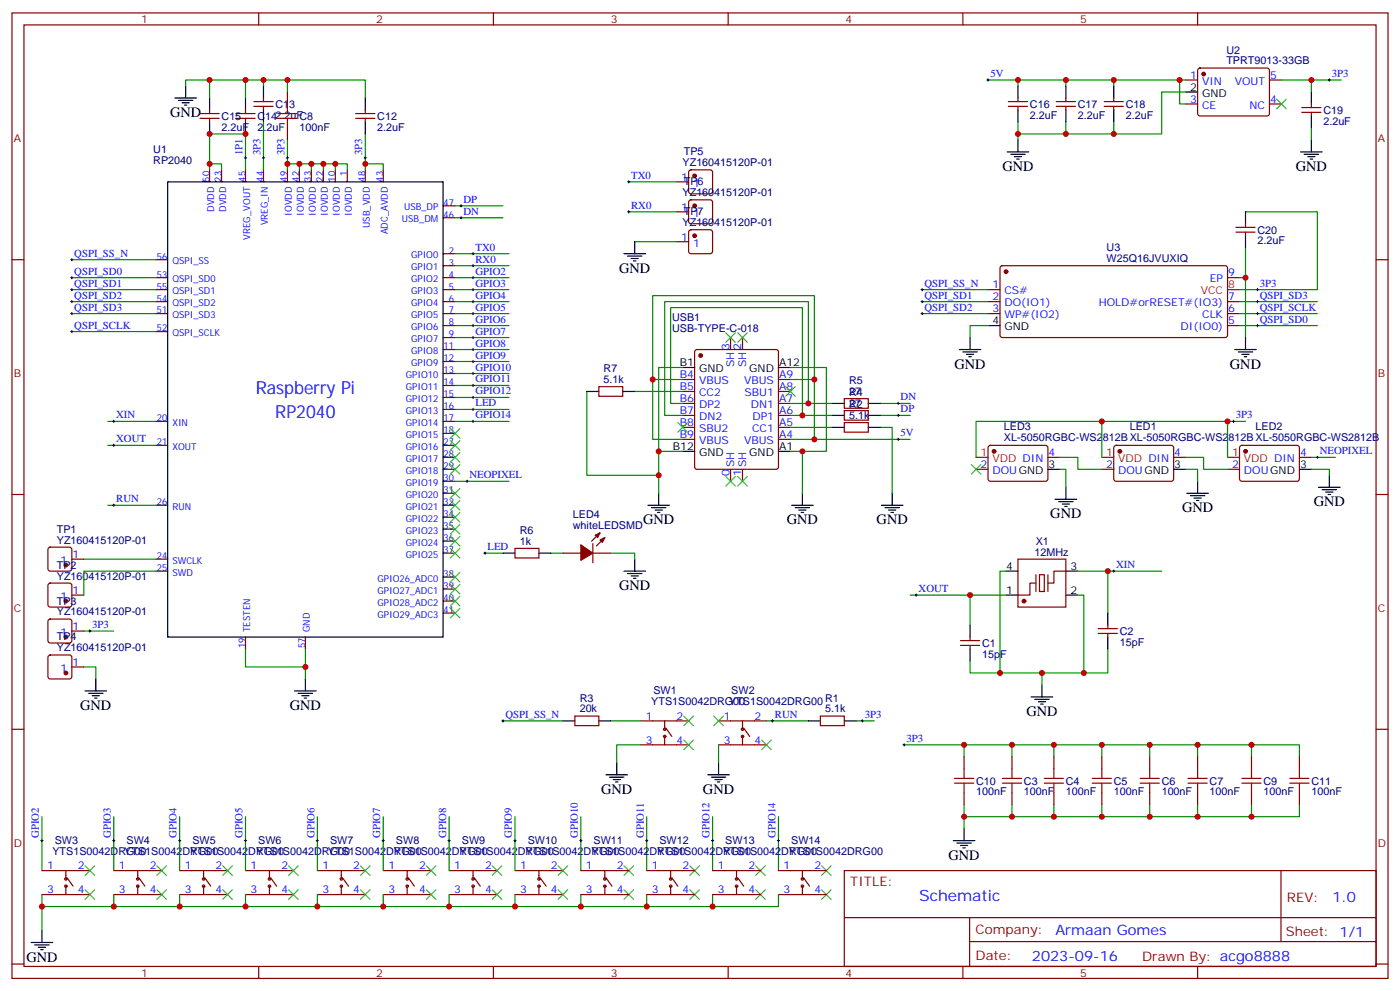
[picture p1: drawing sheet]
<svg xmlns="http://www.w3.org/2000/svg" width="412mm" height="292mm" viewBox="0 0 412 292" stroke-linecap="round" stroke-linejoin="round" font-family="sans-serif">
<g fill="none" stroke="#870000" stroke-width=".35">
<path d="M3.5 3.8h405.4v284.3h-405.4zM7.1 7.3h398.2v277.3h-398.2zM76.2 3.8v3.5M145.3 3.8v3.5M214.5 3.8v3.5M283.6 3.8v3.5M352.8 3.8v3.5M58.9 34.9h5.7M58.9 33.4h5.7M61.7 32.4v1M61.7 34.9v1M69.5 34.9h5.6"/>
<path d="M69.5 33.4h5.6M72.3 32.4v1M72.3 34.9v1M74.8 31.3h5.6M74.8 29.9h5.6M77.6 28.9v1M77.6 31.3v1.1M84.7 27.1v3.5M84.7 37.7v3.5M104.8 34.9h5.6M104.8 33.4h5.6M107.6 32.4v1"/>
<path d="M107.6 34.9v1M297 31.3h5.7M297 29.9h5.7M299.9 28.9v1M299.9 31.3v1.1M311.1 31.3h5.7M311.1 29.9h5.7M314 28.9v1M314 31.3v1.1M325.3 31.3h5.6M325.3 29.9h5.6M328.1 28.9v1"/>
<path d="M328.1 31.3v1.1M349.2 23.6h3.6M349.2 30.6h3.6M353 20.2l.5-.2 20 .1 .4 .6v13l-.7 .4h-20l-.4-.7v-12.7zM373.9 23.6h3.6M373.9 30.6h3.6M383.5 33.1h5.6M383.5 31.7h5.6M386.3 30.6v1.1M386.3 33.1v1M61.7 50v3.6M65.3 50v3.6"/>
<path d="M72.3 50v3.6M77.6 50v3.6M84.7 50v3.6M88.2 50v3.6M91.7 50v3.6M95.2 50v3.6M98.8 50v3.6M102.3 50v3.6M107.6 50v3.6M112.9 50v3.6M199.3 53.6h3.5M203.1 50.2l.5-.2h5.6l.5 .2 .2 .5v5.7l-.2 .5-.5 .2h-5.6l-.5-.3-.3-.4v-5.7z"/>
<path d="M203.1 59l.5-.2h5.6l.5 .2 .2 .5v5.7l-.2 .5-.5 .2h-5.6l-.5-.2-.3-.5v-5.7zM3.5 76.5h3.6M45.9 76.5h3.5M130.5 60.6h3.6M130.5 64.1h3.6M130.5 78.2h3.6M130.5 74.7h3.6M199.3 62.4h3.5M199.3 71.2h3.5M203.1 67.9l.5-.2h5.6l.5 .2 .2 .5v5.6l-.2 .5-.5 .2h-5.6l-.5-.2-.3-.5v-5.6zM294.8 78.5l.5-.3 65.9 .1 .4 .7-.1 20-.6 .4-65.9-.1-.4-.6v-19.7zM364.1 68.4h5.6"/>
<path d="M364.1 67h5.6M366.9 65.9v1.1M366.9 68.4v1M405.3 76.5h3.6M45.9 92.4h3.5M45.9 88.8h3.5M45.9 85.3h3.5M45.9 81.8h3.5M45.9 97.6h3.5M130.5 99.4h3.6M130.5 95.9h3.6M130.5 92.4h3.6"/>
<path d="M130.5 88.8h3.6M130.5 85.3h3.6M130.5 81.8h3.6M215.2 99.4v3.5M218.7 99.4v3.5M291 92.4h3.6M291 88.8h3.6M291 85.3h3.6M361.6 95.9h3.5M361.6 92.4h3.5M361.6 88.8h3.5M361.6 81.8h3.5"/>
<path d="M130.5 117.1h3.6M130.5 113.5h3.6M130.5 110h3.6M130.5 106.5h3.6M130.5 102.9h3.6M176.4 113.9h7v2.8h-7zM201.1 111.8h3.5M201.1 115.3h3.5M201.1 118.8h3.5M204.8 103.1l.5-.2h23.3l.5 .2 .2 .5v33.9l-.2 .5-.5 .2h-23.3l-.5-.2-.2-.5v-33.9zM229.3 111.8h3.5M229.3 115.3h3.5"/>
<path d="M229.3 118.8h3.5M248.7 117.4h7.1v2.8h-7.1zM45.9 131.2h3.5M45.9 124.1h3.5M130.5 138.2h3.6M130.5 134.7h3.6M130.5 131.2h3.6M130.5 124.1h3.6M130.5 127.6h3.6M130.5 120.6h3.6M201.1 122.3h3.5M201.1 125.9h3.5"/>
<path d="M201.1 129.4h3.5M215.2 138.2v3.5M218.7 138.2v3.5M229.3 122.3h3.5M229.3 125.9h3.5M229.3 129.4h3.5M248.7 124.5h7.1v2.8h-7.1zM248.7 120.9h7.1v2.9h-7.1zM287.5 138.2h3.5M291.3 131.4l.4-.2h16.5l.5 .7-.1 9.4-.6 .4h-16.5l-.5-.7v-9.1zM308.7 134.7h3.5M324.6 138.2h3.5"/>
<path d="M328.3 131.4l.5-.2h16.5l.4 .7v9.4l-.7 .4h-16.5l-.4-.7v-9.1zM345.7 134.7h3.5M361.6 138.2h3.5M365.4 131.4l.4-.2h16.5l.5 .7-.1 9.4-.6 .4h-16.5l-.5-.7v-9.1zM382.8 134.7h3.5M3.5 145.6h3.6M45.9 148.8h3.5M130.5 159.4h3.6M130.5 155.9h3.6M130.5 152.3h3.6M130.5 148.8h3.6M130.5 145.3h3.6"/>
<path d="M130.5 141.7h3.6M176.7 156.9l-2.4 2.5M178.2 158.3l-2.5 2.5M405.3 145.6h3.6M14.3 161.4l.5-.3h5.7l.5 .3 .2 .5v5.6l-.3 .5-.4 .2h-5.7l-.5-.2-.2-.5v-5.6zM14.3 171.9l.5-.2h5.7l.5 .2 .2 .5v5.7l-.3 .5-.4 .2h-5.7l-.5-.2-.2-.5v-5.7zM21.2 164.7h3.5M21.2 175.3h3.5M45.9 168.2h3.5M45.9 164.7h3.5M130.5 177h3.6M130.5 173.5h3.6"/>
<path d="M130.5 170h3.6M130.5 162.9h3.6M151.7 161.5h7v2.8h-7zM165.8 162.9h5.3M174.6 162.9h5.3M174.6 160.1v5.6M299.9 164.7h14.1v14.1h-14.1zM305.2 171.7h-1.8v3.6h-3.5M306.2 169.3h1.4v4.9h-1.4zM314 168.2h-3.6v3.5h-1.7M14.3 182.5l.5-.2h5.7l.5 .2 .2 .5v5.7l-.3 .5-.4 .2h-5.7l-.5-.3-.2-.4v-5.7zM14.3 193.1l.5-.2h5.7l.5 .2 .2 .5v5.6l-.3 .5-.4 .3h-5.7l-.5-.3-.2-.5v-5.6z"/>
<path d="M21.2 185.8h3.5M21.2 196.4h3.5M72.3 187.6v3.5M90 187.6v3.5M130.5 180.6h3.6M282.9 190.1h5.7M282.9 188.7h5.7M285.8 187.6v1.1M285.8 190.1v1M323.5 186.5h5.6M323.5 185.1h5.6M326.3 184.1v1"/>
<path d="M326.3 186.5v1.1M3.5 214.8h3.6M169.3 210.9h7.1v2.8h-7.1zM188.7 219.4h14.1M188.7 212.3h14.1M195.8 212.3v2.5M195.8 216.9v2.5M196.1 214.4l1.8 2.5M211.7 219.4h14.1M211.7 212.3h14.1M218.7 212.3v2.5M218.7 216.9v2.5"/>
<path d="M219.1 214.4l1.7 2.5M241.7 210.9h7v2.8h-7zM405.3 214.8h3.6M284 222.9v3.5M284 233.5v3.5M298.1 222.9v3.5M298.1 233.5v3.5M310.4 222.9v3.5M310.4 233.5v3.5M324.6 222.9v3.5M324.6 233.5v3.5M338.7 222.9v3.5"/>
<path d="M338.7 233.5v3.5M352.8 222.9v3.5M352.8 233.5v3.5M368.7 222.9v3.5M368.7 233.5v3.5M382.8 222.9v3.5M382.8 233.5v3.5M12.3 256.4h14.2M19.4 256.4v2.5M19.8 258.5l1.7 2.5M33.5 256.4h14.1M40.6 256.4v2.5"/>
<path d="M40.9 258.5l1.8 2.5M52.9 256.4h14.1M60 256.4v2.5M60.3 258.5l1.8 2.5M72.3 256.4h14.1M79.4 256.4v2.5M79.7 258.5l1.8 2.5M93.5 256.4h14.1M100.5 256.4v2.5M100.9 258.5l1.8 2.5M112.9 256.4h14.1M119.9 256.4v2.5"/>
<path d="M120.3 258.5l1.8 2.5M132.3 256.4h14.1M139.3 256.4v2.5M139.7 258.5l1.8 2.5M151.7 256.4h14.1M158.7 256.4v2.5M159.1 258.5l1.8 2.5M171.1 256.4h14.1M178.2 256.4v2.5M178.5 258.5l1.8 2.5M190.5 256.4h14.1M197.6 256.4v2.5"/>
<path d="M197.9 258.5l1.8 2.5M209.9 256.4h14.1M217 256.4v2.5M217.3 258.5l1.8 2.5M229.3 256.4h14.1M236.4 256.4v2.5M236.7 258.5l1.8 2.5M248.7 256.4h156.6v28.2h-156.6zM377.3 256.4v20.9M12.3 263.5h14.2M19.4 261v2.5M33.5 263.5h14.1"/>
<path d="M40.6 261v2.5M52.9 263.5h14.1M60 261v2.5M72.3 263.5h14.1M79.4 261v2.5M93.5 263.5h14.1M100.5 261v2.5M112.9 263.5h14.1M119.9 261v2.5M132.3 263.5h14.1M139.3 261v2.5M151.7 263.5h14.1"/>
<path d="M158.7 261v2.5M171.1 263.5h14.1M178.2 261v2.5M190.5 263.5h14.1M197.6 261v2.5M209.9 263.5h14.1M217 261v2.5M229.3 263.5h14.1M236.4 261v2.5M248.7 270.2h156.5M285.6 277.3h119.6M285.6 270.2v14.2"/>
<path d="M3.5 283.9h3.6M76.2 284.6v3.5M145.3 284.6v3.5M214.5 284.6v3.5M283.6 284.6v3.5M352.8 284.6v3.5M405.3 283.9h3.6"/>
<circle cx="195.8" cy="214.8" r=".35"/>
<circle cx="195.8" cy="216.9" r=".35"/>
<circle cx="218.7" cy="214.8" r=".35"/>
<circle cx="218.7" cy="216.9" r=".35"/>
<circle cx="19.4" cy="258.9" r=".35"/>
<circle cx="40.6" cy="258.9" r=".35"/>
<circle cx="60" cy="258.9" r=".35"/>
<circle cx="79.4" cy="258.9" r=".35"/>
<circle cx="100.5" cy="258.9" r=".35"/>
<circle cx="119.9" cy="258.9" r=".35"/>
<circle cx="139.3" cy="258.9" r=".35"/>
<circle cx="158.8" cy="258.9" r=".35"/>
<circle cx="178.2" cy="258.9" r=".35"/>
<circle cx="197.6" cy="258.9" r=".35"/>
<circle cx="217" cy="258.9" r=".35"/>
<circle cx="236.4" cy="258.9" r=".35"/>
<circle cx="19.4" cy="261" r=".35"/>
<circle cx="40.6" cy="261" r=".35"/>
<circle cx="60" cy="261" r=".35"/>
<circle cx="79.4" cy="261" r=".35"/>
<circle cx="100.5" cy="261" r=".35"/>
<circle cx="119.9" cy="261" r=".35"/>
<circle cx="139.3" cy="261" r=".35"/>
<circle cx="158.8" cy="261" r=".35"/>
<circle cx="178.2" cy="261" r=".35"/>
<circle cx="197.6" cy="261" r=".35"/>
<circle cx="217" cy="261" r=".35"/>
<circle cx="236.4" cy="261" r=".35"/>
</g>
<g fill="none" stroke="#000" stroke-width=".35">
<path d="M51.5 28.9h6.4M52.6 29.6h4.2M53.6 30.3h2.1M54.3 31h.7M54.7 25.3v3.6M61.7 28.9v3.5M61.7 35.9v3.5M72.3 28.9v3.5M72.3 35.9v3.5M77.6 25.3v3.6M77.6 32.4v3.5M107.6 28.9v3.5"/>
<path d="M107.6 35.9v3.5M299.9 25.3v3.6M299.9 32.4v3.5M314 25.3v3.6M314 32.4v3.5M328.1 25.3v3.6M328.1 32.4v3.5M349.2 27.1h3.6M386.3 27.1v3.5M386.3 34.1v3.6M49.4 53.6h81.1v134h-81.1zM296.7 44.7h6.3"/>
<path d="M297.7 45.4h4.3M298.8 46.1h2.1M299.5 46.8h.7M299.9 41.2v3.5M383.1 44.7h6.4M384.2 45.4h4.2M385.2 46.1h2.1M385.9 46.8h.7M386.3 41.2v3.5M183.8 74.7h6.3M184.9 75.4h4.2M185.9 76.1h2.1"/>
<path d="M186.6 76.8h.7M187 71.2v3.5M366.9 62.4v3.5M366.9 69.4v3.6M285.8 99.4v3.5M291 95.9h3.6M366.9 99.4v3.5M172.9 115.3h3.5M183.4 115.3h3.6M201.1 108.2h3.5M229.3 108.2h3.5M245.2 118.8h3.5"/>
<path d="M255.8 118.8h3.5M282.6 102.9h6.3M283.6 103.6h4.3M284.7 104.4h2.1M285.4 105.1h.7M363.7 102.9h6.4M364.8 103.6h4.2M365.8 104.4h2.1M366.5 105.1h.7M201.1 132.9h3.5M229.3 132.9h3.5M245.2 125.9h3.5"/>
<path d="M245.2 122.3h3.5M255.8 125.9h3.5M255.8 122.3h3.5M308.7 138.2h3.5M345.7 138.2h3.5M382.8 138.2h3.5M391.6 140v3.5M190.9 148.8h6.3M191.9 149.5h4.2M193 150.2h2.1M193.7 150.9h.7M194 145.3v3.5"/>
<path d="M233.2 148.8h6.3M234.2 149.5h4.3M235.3 150.2h2.1M236 150.9h.7M236.4 145.3v3.5M259.6 148.8h6.4M260.7 149.5h4.2M261.8 150.2h2.1M262.5 150.9h.7M262.8 145.3v3.5M310.8 147h6.3M311.9 147.7h4.2"/>
<path d="M312.9 148.4h2.1M313.6 149.2h.7M314 143.5v3.5M349.6 145.3h6.4M350.7 146h4.2M351.7 146.7h2.1M352.4 147.4h.7M352.8 141.7v3.6M388.4 143.5h6.4M389.5 144.2h4.2M390.5 144.9h2.1M391.2 145.6h.7"/>
<path d="M148.2 162.9h3.5M158.7 162.9h3.6M183.8 168.2h6.3M184.9 168.9h4.2M185.9 169.6h2.1M186.6 170.3h.7M187 164.7v3.5M296.3 175.3h3.6M296.3 168.2h3.6M314 175.3h3.5M314 168.2h3.5M28.2 200v3.5"/>
<path d="M90 200v3.5M285.8 184.1v3.5M285.8 191.1v3.6M326.3 180.6v3.5M326.3 187.6v3.5M25 203.5h6.4M26.1 204.2h4.2M27.2 204.9h2.1M27.9 205.6h.7M86.8 203.5h6.3M87.8 204.2h4.3M88.9 204.9h2.1"/>
<path d="M89.6 205.6h.7M165.8 212.3h3.5M176.4 212.3h3.5M238.1 212.3h3.6M248.7 212.3h3.5M303.7 205.2h6.4M304.8 206h4.2M305.9 206.7h2.1M306.6 207.4h.7M306.9 201.7v3.5M178.5 228.2h6.4M179.6 228.9h4.2"/>
<path d="M180.6 229.6h2.1M181.3 230.3h.7M181.7 224.6v3.6M208.5 228.2h6.3M209.5 228.9h4.3M210.6 229.6h2.1M211.3 230.3h.7M211.7 224.6v3.6M280.8 247.6h6.4M281.9 248.3h4.2M282.9 249h2.1M283.6 249.7h.7"/>
<path d="M284 244.1v3.5M9.2 277.6h6.3M10.2 278.3h4.3M11.3 279h2.1M12 279.7h.7M12.3 274v3.6"/>
</g>
<g fill="#870000" stroke="#870000" stroke-width=".35">
<path d="M176.7 159l1.5-.7-.8 1.4z"/>
<path d="M175.3 157.6l1.4-.7-.7 1.4z"/>
<path d="M171.1 160.4l3.5 2.5-3.5 2.1z"/>
<circle cx="354.5" cy="21.8" r=".53"/>
<circle cx="296.3" cy="80" r=".53"/>
<circle cx="301.6" cy="177" r=".53"/>
<circle cx="206.4" cy="104.7" r=".53"/>
<circle cx="329.8" cy="132.9" r=".53"/>
<circle cx="366.9" cy="132.9" r=".53"/>
<circle cx="292.8" cy="132.9" r=".53"/>
<circle cx="19.4" cy="166.4" r=".53"/>
<circle cx="19.4" cy="177" r=".53"/>
<circle cx="19.4" cy="187.6" r=".53"/>
<circle cx="19.4" cy="198.2" r=".53"/>
<circle cx="204.6" cy="51.8" r=".53"/>
<circle cx="204.6" cy="60.6" r=".53"/>
<circle cx="204.6" cy="69.4" r=".53"/>
</g>
<path d="M361.6 85.3h3.5M287.5 134.7h3.5M324.6 134.7h3.5M361.6 134.7h3.5" fill="none" stroke="#f00" stroke-width=".35"/>
<path d="M305.2 169.3v4.9M308.7 169.3v4.9" fill="none" stroke="#871200" stroke-width=".35"/>
<g fill="none" stroke="#008700" stroke-width=".35">
<path d="M61.7 28.9v-5.3h45.9v5.3M61.7 23.6h-7v1.7M72.3 23.6v5.3M77.6 35.9v14.1M77.6 23.6v1.7M84.7 23.6v3.5M107.6 39.4v10.6M291 23.6h8.9M299.9 35.9v5.3M314 35.9v3.5h-14.1M314 23.6v1.7M328.1 35.9v3.5h-14.1"/>
<path d="M328.1 23.6v1.7M347.5 23.6v7h1.7M349.2 23.6h-49.3v1.7M349.2 27.1h-7v12.3h-14.1M377.5 23.6h8.8v3.5M386.3 37.7v3.5M386.3 23.6h8.8M61.7 50v-10.6h10.6v10.6M61.7 48.3h3.6v1.7M84.7 48.3h17.6v1.7M84.7 41.2v8.8M88.2 48.3v1.7"/>
<path d="M91.7 48.3v1.7M95.2 48.3v1.7M98.8 48.3v1.7M107.6 48.3h5.3v1.7M185.2 53.6h14.1M21.2 76.5h24.7M134.1 60.6h14.1M134.1 64.1h14.1M134.1 74.7h15.8M134.1 78.2h15.8M185.2 62.4h14.1M187 71.2h12.3"/>
<path d="M366.9 62.4h21.2v22.9h-23M366.9 73v8.8M21.2 81.8h24.7M21.2 85.3h24.7M21.2 88.8h24.7M21.2 92.4h24.7M21.2 97.6h24.7M134.1 81.8h15.8M134.1 85.3h15.8M134.1 92.4h15.8M134.1 88.8h15.8M134.1 95.9h15.8"/>
<path d="M134.1 99.4h15.8M271.6 88.8h19.4M271.6 85.3h19.4M271.6 92.4h19.4M291 95.9h-5.2v3.5M365.1 81.8h1.8v17.6M365.1 92.4h23M365.1 88.8h23M365.1 95.9h23M134.1 110h15.8M134.1 102.9h15.8M134.1 106.5h15.8"/>
<path d="M134.1 113.5h15.8M134.1 117.1h15.8M172.9 115.3v24.7h21.1M187 115.3h14.1M192.3 111.8h8.8M201.1 118.8h-3.5v-28.2h38.8v31.7M201.1 108.2h-7.1v24.7M232.8 108.2h10.6v24.7h-7M232.8 111.8h7.1v17.6h-7.1M232.8 118.8h12.4M238.1 118.8v-30h-42.3v33.5h5.3M239.9 111.8v-24.7h-47.6v42.3h8.8"/>
<path d="M259.3 118.8h8.8M31.7 131.2h14.2M31.7 124.1h14.2M134.1 124.1h15.8M134.1 120.6h15.8M201.1 132.9h-7.1v12.4M232.8 132.9h3.6v12.4M232.8 122.3h12.4M232.8 125.9h12.4M239.9 129.4h28.2M259.3 125.9h3.5v19.4M259.3 122.3h8.8"/>
<path d="M312.2 134.7h5.3v3.5h7.1M312.2 138.2h1.8v5.3M324.6 134.7v-10.6h37v10.6M324.6 124.1h-37.1v10.6M349.2 134.7h5.3v3.5h7.1M349.2 138.2h3.6v3.5M361.6 124.1h5.3M386.3 138.2h5.3v1.8M386.3 134.7h7M31.7 148.8h14.2M134.1 141.7h15.8M24.7 164.7h21.2"/>
<path d="M45.9 168.2h-21.2v7.1M142.9 162.9h5.3M162.3 162.9h3.5M179.9 162.9h7.1v1.8M268.1 175.3h17.7M296.3 175.3h-10.5v8.8M296.3 168.2h-1.7v30h24.7v-22.9h-1.8M317.5 168.2h8.8v12.4M326.3 168.2h15.9M24.7 196.4h3.5v3.6M24.7 185.8h8.8M72.3 191.1v5.3h17.7"/>
<path d="M90 191.1v8.9M285.8 194.7v3.5h8.8M306.9 198.2v3.5M326.3 191.1v7.1h-7M148.2 212.3h17.6M179.9 212.3h8.8M188.7 219.4h-7v5.2M211.7 219.4v5.2M225.8 212.3h12.3M252.2 212.3h5.3M266.3 219.4h116.5v3.5M284 219.4v3.5"/>
<path d="M298.1 219.4v3.5M310.4 219.4v3.5M324.6 219.4v3.5M338.7 219.4v3.5M352.8 219.4v3.5M368.7 219.4v3.5M284 237v7.1M298.1 237v3.5M310.4 237v3.5M324.6 237v3.5M338.7 237v3.5M352.8 237v3.5"/>
<path d="M368.7 237v3.5M382.8 237v3.5h-98.8M12.3 240.5v15.9M33.5 240.5v15.9M52.9 240.5v15.9M72.3 240.5v15.9M93.5 240.5v15.9M112.9 240.5v15.9M132.3 240.5v15.9M151.7 240.5v15.9M171.1 240.5v15.9M190.5 240.5v15.9"/>
<path d="M209.9 240.5v15.9M229.3 240.5v15.9M12.3 263.5v10.5M33.5 263.5v3.5h-21.2M52.9 263.5v3.5M72.3 263.5v3.5M93.5 263.5v3.5M112.9 263.5v3.5M132.3 263.5v3.5M151.7 263.5v3.5h-118.2M171.1 263.5v3.5M190.5 263.5v3.5"/>
<path d="M209.9 263.5v3.5M229.3 263.5v3.5h-77.6"/>
</g>
<g fill="none" stroke="#000" stroke-width=".29">
<path d="M290.7 23.6h.7M291 23.2v.7M391.2 23.6h.7M391.6 23.2v.7M72 46.5h.7M72.3 46.1v.7M77.3 46.5h.7M77.6 46.1v.7M84.3 46.5h.7M84.7 46.1v.7M107.2 46.5h.7M107.6 46.1v.7"/>
<path d="M184.9 53.6h.7M185.2 53.2v.7M20.8 76.5h.7M21.2 76.1v.7M135.5 60.6h.7M135.5 64.1h.7M135.8 60.3v.7M135.8 63.8v.7M139 78.2h.7M139 74.7h.7M139.3 74.4v.7M139.3 77.9v.7"/>
<path d="M184.9 62.4h.7M185.2 62v.7M20.8 85.3h.7M20.8 88.8h.7M20.8 92.4h.7M20.8 81.8h.7M20.8 97.6h.7M21.2 81.4v.7M21.2 84.9v.8M21.2 88.5v.7M21.2 92v.7M21.2 97.3v.7"/>
<path d="M139 85.3h.7M139 88.8h.7M139 92.4h.7M139 95.9h.7M139 81.8h.7M139 99.4h.7M139.3 81.4v.7M139.3 84.9v.8M139.3 88.5v.7M139.3 92v.7M139.3 95.5v.7M139.3 99.1v.7"/>
<path d="M271.3 85.3h.7M271.3 88.8h.7M271.3 92.4h.7M271.6 84.9v.8M271.6 88.5v.7M271.6 92v.7M370.1 85.3h.7M370.1 88.8h.7M370.1 92.4h.7M370.1 95.9h.7M370.4 84.9v.8M370.4 88.5v.7"/>
<path d="M370.4 92v.7M370.4 95.5v.7M139 102.9h.7M139 106.5h.7M139 110h.7M139 113.5h.7M139 117.1h.7M139.3 102.6v.7M139.3 106.1v.7M139.3 109.6v.7M139.3 113.2v.7M139.3 116.7v.7"/>
<path d="M264.2 118.8h.7M264.6 118.5v.7M33.2 124.1h.7M33.2 131.2h.7M33.5 123.8v.7M33.5 130.8v.7M139 124.1h.7M139 120.6h.7M139.3 120.2v.7M139.3 123.8v.7M264.2 129.4h.7M264.2 122.3h.7"/>
<path d="M264.6 122v.7M264.6 129v.8M363 124.1h.7M363.4 123.8v.7M387.7 134.7h.7M388.1 134.3v.7M33.2 148.8h.7M33.5 148.4v.8M137.2 141.7h.7M137.6 141.4v.7M142.5 162.9h.7M142.9 162.6v.7"/>
<path d="M269.5 175.3h.7M269.9 174.9v.7M327.7 168.2h.7M328.1 167.9v.7M26.1 185.8h.7M26.5 185.5v.7M147.8 212.3h.7M148.2 211.9v.8M227.2 212.3h.7M227.5 211.9v.8M253.6 212.3h.8M254 211.9v.8"/>
<path d="M266 219.4h.7M266.3 219v.7M12 247.6h.7M12.3 247.2v.7M33.2 247.6h.7M33.5 247.2v.7M52.6 247.6h.7M52.9 247.2v.7M72 247.6h.7M72.3 247.2v.7M93.1 247.6h.7M93.5 247.2v.7"/>
<path d="M112.5 247.6h.7M112.9 247.2v.7M131.9 247.6h.7M132.3 247.2v.7M151.3 247.6h.7M151.7 247.2v.7M170.7 247.6h.7M171.1 247.2v.7M190.1 247.6h.8M190.5 247.2v.7M209.5 247.6h.8M209.9 247.2v.7"/>
<path d="M229 247.6h.7M229.3 247.2v.7"/>
</g>
<g fill="none" stroke="#3c3" stroke-width=".35">
<path d="M376.1 29.2l2.8 2.8M378.9 29.2l-2.8 2.8M213.8 98l2.8 2.8M216.6 98l-2.8 2.8M217.3 98l2.8 2.8M220.1 98l-2.8 2.8M231.4 113.9l2.8 2.8M234.2 113.9l-2.8 2.8M132.6 133.3l2.9 2.8M132.6 136.8l2.9 2.8M132.6 129.8l2.9 2.8M132.6 126.2l2.9 2.8"/>
<path d="M135.5 133.3l-2.9 2.8M135.5 136.8l-2.9 2.8M135.5 129.8l-2.9 2.8M135.5 126.2l-2.9 2.8M199.7 124.5l2.8 2.8M202.5 124.5l-2.8 2.8M286.1 136.8l2.8 2.8M288.9 136.8l-2.8 2.8M132.6 143.9l2.9 2.8M132.6 147.4l2.9 2.8M132.6 150.9l2.9 2.8M132.6 154.4l2.9 2.9"/>
<path d="M132.6 158l2.9 2.8M135.5 147.4l-2.9 2.8M135.5 143.9l-2.9 2.8M135.5 150.9l-2.9 2.8M135.5 154.4l-2.9 2.9M135.5 158l-2.9 2.8M213.8 140.3l2.8 2.9M216.6 140.3l-2.8 2.9M217.3 140.3l2.8 2.9M220.1 140.3l-2.8 2.9M132.6 168.6l2.9 2.8M132.6 172.1l2.9 2.8"/>
<path d="M132.6 175.6l2.9 2.8M132.6 179.1l2.9 2.9M132.6 161.5l2.9 2.8M135.5 168.6l-2.9 2.8M135.5 175.6l-2.9 2.8M135.5 172.1l-2.9 2.8M135.5 179.1l-2.9 2.9M135.5 161.5l-2.9 2.8M201.4 210.9l2.9 2.8M201.4 217.9l2.9 2.9M204.3 217.9l-2.9 2.9M204.3 210.9l-2.9 2.8"/>
<path d="M210.3 210.9l2.8 2.8M213.1 210.9l-2.8 2.8M224.4 217.9l2.8 2.9M227.2 217.9l-2.8 2.9M25 255l2.9 2.8M27.9 255l-2.9 2.8M46.2 255l2.8 2.8M49 255l-2.8 2.8M65.6 255l2.8 2.8M68.4 255l-2.8 2.8M85 255l2.8 2.8M87.8 255l-2.8 2.8"/>
<path d="M106.2 255l2.8 2.8M109 255l-2.8 2.8M125.6 255l2.8 2.8M128.4 255l-2.8 2.8M145 255l2.8 2.8M147.8 255l-2.8 2.8M164.4 255l2.8 2.8M167.2 255l-2.8 2.8M183.8 255l2.8 2.8M186.6 255l-2.8 2.8M203.2 255l2.8 2.8M206 255l-2.8 2.8"/>
<path d="M222.6 255l2.8 2.8M225.4 255l-2.8 2.8M242 255l2.8 2.8M244.8 255l-2.8 2.8M25 262l2.9 2.9M27.9 262l-2.9 2.9M46.2 262l2.8 2.9M49 262l-2.8 2.9M65.6 262l2.8 2.9M68.4 262l-2.8 2.9M85 262l2.8 2.9M87.8 262l-2.8 2.9"/>
<path d="M106.2 262l2.8 2.9M109 262l-2.8 2.9M125.6 262l2.8 2.9M128.4 262l-2.8 2.9M145 262l2.8 2.9M147.8 262l-2.8 2.9M164.4 262l2.8 2.9M167.2 262l-2.8 2.9M183.8 262l2.8 2.9M186.6 262l-2.8 2.9M203.2 262l2.8 2.9M206 262l-2.8 2.9"/>
<path d="M222.6 262l2.8 2.9M225.4 262l-2.8 2.9M242 262l2.8 2.9M244.8 262l-2.8 2.9"/>
</g>
<g fill="none" stroke="#a10000" stroke-width=".35">
<path d="M81.8 34.9h5.7M81.8 33.4h5.7M84.7 30.6v2.8M84.7 34.9v2.8M281.2 230.6h5.6M281.2 229.2h5.6M284 226.4v2.8M284 230.6v2.9M295.3 230.6h5.6M295.3 229.2h5.6M298.1 226.4v2.8M298.1 230.6v2.9"/>
<path d="M307.6 230.6h5.7M307.6 229.2h5.7M310.4 226.4v2.8M310.4 230.6v2.9M321.7 230.6h5.7M321.7 229.2h5.7M324.6 226.4v2.8M324.6 230.6v2.9M335.8 230.6h5.7M335.8 229.2h5.7M338.7 226.4v2.8M338.7 230.6v2.9"/>
<path d="M350 230.6h5.6M350 229.2h5.6M352.8 226.4v2.8M352.8 230.6v2.9M365.8 230.6h5.7M365.8 229.2h5.7M368.7 226.4v2.8M368.7 230.6v2.9M379.9 230.6h5.7M379.9 229.2h5.7M382.8 226.4v2.8M382.8 230.6v2.9"/>
</g>
<g fill="#c00">
<circle cx="236.4" cy="122.3" r=".88"/>
<circle cx="238.1" cy="118.8" r=".88"/>
<circle cx="236.4" cy="132.9" r=".88"/>
<circle cx="194" cy="132.9" r=".88"/>
<circle cx="239.9" cy="111.8" r=".88"/>
<circle cx="192.3" cy="111.8" r=".88"/>
<circle cx="239.9" cy="129.4" r=".88"/>
<circle cx="194" cy="140" r=".88"/>
<circle cx="314" cy="23.6" r=".88"/>
<circle cx="328.1" cy="23.6" r=".88"/>
<circle cx="299.9" cy="39.4" r=".88"/>
<circle cx="314" cy="39.4" r=".88"/>
<circle cx="328.1" cy="39.4" r=".88"/>
<circle cx="347.5" cy="23.6" r=".88"/>
<circle cx="386.3" cy="23.6" r=".88"/>
<circle cx="299.9" cy="23.6" r=".88"/>
<circle cx="324.6" cy="124.1" r=".88"/>
<circle cx="361.6" cy="124.1" r=".88"/>
<circle cx="366.9" cy="81.8" r=".88"/>
<circle cx="306.9" cy="198.2" r=".88"/>
<circle cx="319.3" cy="198.2" r=".88"/>
<circle cx="294.6" cy="198.2" r=".88"/>
<circle cx="326.3" cy="168.2" r=".88"/>
<circle cx="285.8" cy="175.3" r=".88"/>
<circle cx="90" cy="196.4" r=".88"/>
<circle cx="12.3" cy="267" r=".88"/>
<circle cx="33.5" cy="267" r=".88"/>
<circle cx="132.3" cy="267" r=".88"/>
<circle cx="112.9" cy="267" r=".88"/>
<circle cx="93.5" cy="267" r=".88"/>
<circle cx="72.3" cy="267" r=".88"/>
<circle cx="52.9" cy="267" r=".88"/>
<circle cx="84.7" cy="48.3" r=".88"/>
<circle cx="98.8" cy="48.3" r=".88"/>
<circle cx="95.3" cy="48.3" r=".88"/>
<circle cx="91.7" cy="48.3" r=".88"/>
<circle cx="88.2" cy="48.3" r=".88"/>
<circle cx="107.6" cy="48.3" r=".88"/>
<circle cx="61.7" cy="23.6" r=".88"/>
<circle cx="72.3" cy="23.6" r=".88"/>
<circle cx="77.6" cy="23.6" r=".88"/>
<circle cx="84.7" cy="23.6" r=".88"/>
<circle cx="284" cy="240.5" r=".88"/>
<circle cx="298.1" cy="240.5" r=".88"/>
<circle cx="310.4" cy="240.5" r=".88"/>
<circle cx="324.6" cy="240.5" r=".88"/>
<circle cx="338.7" cy="240.5" r=".88"/>
<circle cx="352.8" cy="240.5" r=".88"/>
<circle cx="368.7" cy="240.5" r=".88"/>
<circle cx="284" cy="219.4" r=".88"/>
<circle cx="298.1" cy="219.4" r=".88"/>
<circle cx="310.4" cy="219.4" r=".88"/>
<circle cx="324.6" cy="219.4" r=".88"/>
<circle cx="338.7" cy="219.4" r=".88"/>
<circle cx="352.8" cy="219.4" r=".88"/>
<circle cx="368.7" cy="219.4" r=".88"/>
<circle cx="61.7" cy="48.3" r=".88"/>
<circle cx="151.7" cy="267" r=".88"/>
<circle cx="209.9" cy="267" r=".88"/>
<circle cx="190.5" cy="267" r=".88"/>
<circle cx="171.1" cy="267" r=".88"/>
<circle cx="61.7" cy="39.4" r=".88"/>
<circle cx="72.3" cy="39.4" r=".88"/>
</g>
<g font-size="5.3" fill="#00f">
<text x="75.3" y="116.2">Raspberry Pi</text>
<text x="81.1" y="123.2">RP2040</text>
</g>
<text font-size="4.6" fill="#00f" x="270.8" y="265.4">Schematic</text>
<g font-size="4.2">
<text x="50.1" y="34.5">GND</text>
<text x="295.3" y="50.4">GND</text>
<text x="381.7" y="50.4">GND</text>
<text x="182.4" y="80.4">GND</text>
<text x="281.2" y="108.6">GND</text>
<text x="362.3" y="108.6">GND</text>
<text x="387" y="149.2">GND</text>
<text x="189.4" y="154.4">GND</text>
<text x="231.8" y="154.4">GND</text>
<text x="258.2" y="154.4">GND</text>
<text x="309.4" y="152.7">GND</text>
<text x="348.2" y="150.9">GND</text>
<text x="182.4" y="173.8">GND</text>
<text x="23.6" y="209.1">GND</text>
<text x="85.4" y="209.1">GND</text>
<text x="302.3" y="210.9">GND</text>
<text x="177.1" y="233.8">GND</text>
<text x="207.1" y="233.8">GND</text>
<text x="279.4" y="253.2">GND</text>
<text x="7.8" y="283.2">GND</text>
</g>
<g font-size="4.2" fill="#00f">
<text x="392.5" y="265.7">1.0</text>
<text x="310.9" y="275.2">Armaan Gomes</text>
<text x="304" y="283">2023-09-16</text>
</g>
<g font-size="3.9" fill="#800">
<text x="250.5" y="261">TITLE:</text>
<text x="379.1" y="265.7">REV:</text>
<text x="287.4" y="275.2">Company:</text>
<text x="378.7" y="275.8">Sheet: 1/1</text>
<text x="287.4" y="282.9">Date:</text>
<text x="336.4" y="282.9">Drawn By: acgo8888</text>
</g>
<g font-size="3.2" fill="#800">
<text x="41.6" y="6.8">1</text>
<text x="110.8" y="6.8">2</text>
<text x="179.9" y="6.8">3</text>
<text x="249.1" y="6.8">4</text>
<text x="318.2" y="6.8">5</text>
<text x="4.1" y="41.9">A</text>
<text x="405.9" y="41.9">A</text>
<text x="4.1" y="111.1">B</text>
<text x="405.9" y="111.1">B</text>
<text x="4.1" y="180.2">C</text>
<text x="405.9" y="180.2">C</text>
<text x="4.1" y="249.3">D</text>
<text x="405.9" y="249.3">D</text>
<text x="41.6" y="287.6">1</text>
<text x="110.8" y="287.6">2</text>
<text x="179.9" y="287.6">3</text>
<text x="249.1" y="287.6">4</text>
<text x="318.2" y="287.6">5</text>
</g>
<g font-size="3.2" fill="#000080">
<text x="361.3" y="15.8">U2</text>
<text x="361.3" y="19">TPRT9013-33GB</text>
<text x="65.3" y="35.3">C15</text>
<text x="75.8" y="35.3">C142.2uFC8</text>
<text x="81.1" y="31.8">C13</text>
<text x="111.1" y="35.3">C12</text>
<text x="303.4" y="34.9">2.2uF</text>
<text x="303.4" y="31.8">C16</text>
<text x="317.5" y="34.9">2.2uF</text>
<text x="317.5" y="31.8">C17</text>
<text x="331.6" y="34.9">2.2uF</text>
<text x="331.6" y="31.8">C18</text>
<text x="389.8" y="33.6">C19</text>
<text x="65.3" y="38.4">2.2uF</text>
<text x="75.8" y="38.4">2.2uF</text>
<text x="88.2" y="38.4">100nF</text>
<text x="111.1" y="38.4">2.2uF</text>
<text x="389.8" y="36.7">2.2uF</text>
<text x="45.2" y="45.1">U1</text>
<text x="201.4" y="45.8">TP5</text>
<text x="45.2" y="48.3">RP2040</text>
<text x="201.1" y="49">YZ160415120P-01</text>
<text x="201.1" y="57.8">YZ160415120P-01</text>
<text x="201.4" y="54.6">TP6</text>
<text x="201.4" y="63.4">TP7</text>
<text x="201.1" y="66.6">YZ160415120P-01</text>
<text x="370.4" y="72">2.2uF</text>
<text x="370.4" y="68.8">C20</text>
<text x="326" y="77.2">W25Q16JVUXIQ</text>
<text x="326" y="74">U3</text>
<text x="198" y="94.5">USB1</text>
<text x="198" y="97.6">USB-TYPE-C-018</text>
<text x="177.8" y="112.8">5.1k</text>
<text x="177.8" y="109.7">R7</text>
<text x="250.1" y="113.1">R5</text>
<text x="250.1" y="119.9">27</text>
<text x="250.1" y="116.7">R4</text>
<text x="250.1" y="116.3">27</text>
<text x="250.1" y="123.4">5.1k</text>
<text x="250.1" y="120.3">R2</text>
<text x="295.7" y="130">XL-5050RGBC-WS2812BXL-5050RGBC-WS2812BXL-5050RGBC-WS2812B</text>
<text x="295.7" y="126.8">LED3</text>
<text x="332.8" y="126.8">LED1</text>
<text x="369.8" y="126.8">LED2</text>
<text x="168.7" y="155.9">whiteLEDSMD</text>
<text x="168.7" y="152.7">LED4</text>
<text x="16.7" y="160.1">YZ160415120P-01</text>
<text x="16.7" y="156.9">TP1</text>
<text x="153.1" y="160.4">1k</text>
<text x="153.1" y="157.3">R6</text>
<text x="305.1" y="160.4">X1</text>
<text x="16.7" y="167.4">TP2</text>
<text x="304.7" y="163.6">12MHz</text>
<text x="16.7" y="170.7">YZ160415120P-01</text>
<text x="16.7" y="178">TP3</text>
<text x="16.7" y="181.3">YZ160415120P-01</text>
<text x="16.7" y="191.8">YZ160415120P-01</text>
<text x="16.7" y="188.6">TP4</text>
<text x="289.3" y="190.5">C1</text>
<text x="329.8" y="190.2">15pF</text>
<text x="329.8" y="187">C2</text>
<text x="289.3" y="193.7">15pF</text>
<text x="170.8" y="209.8">20k</text>
<text x="170.8" y="206.7">R3</text>
<text x="191.8" y="207.6">YTS1S0042DRG00</text>
<text x="192.5" y="204.5">SW1</text>
<text x="214.8" y="207.6">YTS1S0042DRG00</text>
<text x="215.4" y="204.5">SW2</text>
<text x="243.1" y="209.8">5.1k</text>
<text x="243.1" y="206.7">R1</text>
<text x="287.5" y="231.1">C10</text>
<text x="301.6" y="231.1">C3</text>
<text x="314" y="231.1">C4</text>
<text x="328.1" y="231.1">C5</text>
<text x="342.2" y="231.1">C6</text>
<text x="356.3" y="231.1">C7</text>
<text x="372.2" y="231.1">C9</text>
<text x="386.3" y="231.1">C11</text>
<text x="287.5" y="234.3">100nF</text>
<text x="301.6" y="234.3">100nF</text>
<text x="314" y="234.3">100nF</text>
<text x="328.1" y="234.3">100nF</text>
<text x="342.2" y="234.3">100nF</text>
<text x="356.3" y="234.3">100nF</text>
<text x="372.2" y="234.3">100nF</text>
<text x="386.3" y="234.3">100nF</text>
<text x="15.4" y="251.7">YTS1S0042DRG00</text>
<text x="16.1" y="248.6">SW3</text>
<text x="36.6" y="251.7">YTS1S0042DRG00</text>
<text x="37.3" y="248.6">SW4</text>
<text x="56" y="251.7">YTS1S0042DRG00</text>
<text x="56.7" y="248.6">SW5</text>
<text x="75.4" y="251.7">YTS1S0042DRG00</text>
<text x="76.1" y="248.6">SW6</text>
<text x="96.6" y="251.7">YTS1S0042DRG00</text>
<text x="97.2" y="248.6">SW7</text>
<text x="116" y="251.7">YTS1S0042DRG00</text>
<text x="116.6" y="248.6">SW8</text>
<text x="135.4" y="251.7">YTS1S0042DRG00</text>
<text x="136" y="248.6">SW9</text>
<text x="154.8" y="251.7">YTS1S0042DRG00</text>
<text x="155.5" y="248.6">SW10</text>
<text x="174.2" y="251.7">YTS1S0042DRG00</text>
<text x="174.9" y="248.6">SW11</text>
<text x="193.6" y="251.7">YTS1S0042DRG00</text>
<text x="194.3" y="248.6">SW12</text>
<text x="213" y="251.7">YTS1S0042DRG00</text>
<text x="213.7" y="248.6">SW13</text>
<text x="232.4" y="251.7">YTS1S0042DRG00</text>
<text x="233.1" y="248.6">SW14</text>
</g>
<g font-size="3.2" fill="#00f">
<text x="291.7" y="22.7">5V</text>
<text x="350.6" y="23.2">1</text>
<text x="374.1" y="23.2">5</text>
<text x="392.3" y="22.7">3P3</text>
<text x="354.1" y="25">VIN</text>
<text x="363.7" y="25">VOUT</text>
<text x="350.6" y="30.3">3</text>
<text x="354.1" y="32">CE</text>
<text x="368" y="32">NC</text>
<text x="374.1" y="30.3">4</text>
<text x="71.4" y="45.8" transform="rotate(-90 71.4 45.8)">1P1</text>
<text x="76.7" y="45.8" transform="rotate(-90 76.7 45.8)">3P3</text>
<text x="83.8" y="45.8" transform="rotate(-90 83.8 45.8)">3P3</text>
<text x="106.7" y="45.8" transform="rotate(-90 106.7 45.8)">3P3</text>
<text x="185.9" y="52.7">TX0</text>
<text x="200.7" y="53.2">1</text>
<text x="136.5" y="59.7">DP</text>
<text x="204.2" y="55">1</text>
<text x="136.5" y="63.3">DN</text>
<text x="185.9" y="61.5">RX0</text>
<text x="200.7" y="62">1</text>
<text x="204.2" y="63.8">1</text>
<text x="200.7" y="70.8">1</text>
<text x="21.9" y="75.6">QSPI_SS_N</text>
<text x="140.1" y="77.4">RX0</text>
<text x="140.1" y="73.8">TX0</text>
<text x="204.2" y="72.6">1</text>
<text x="21.9" y="80.9">QSPI_SD0</text>
<text x="140.1" y="80.9">GPIO2</text>
<text x="356.4" y="83.2">EP</text>
<text x="361.8" y="81.4">9</text>
<text x="21.9" y="84.4">QSPI_SD1</text>
<text x="21.9" y="87.9">QSPI_SD2</text>
<text x="140.1" y="84.4">GPIO3</text>
<text x="140.1" y="87.9">GPIO4</text>
<text x="272.3" y="84.4">QSPI_SS_N</text>
<text x="272.3" y="87.9">QSPI_SD1</text>
<text x="292.4" y="84.9">1</text>
<text x="292.4" y="88.5">2</text>
<text x="295.9" y="86.7">CS#</text>
<text x="361.8" y="88.5">7</text>
<text x="371.1" y="84.4">3P3</text>
<text x="371.1" y="87.9">QSPI_SD3</text>
<text x="21.9" y="91.5">QSPI_SD3</text>
<text x="140.1" y="91.5">GPIO5</text>
<text x="140.1" y="95">GPIO6</text>
<text x="272.3" y="91.5">QSPI_SD2</text>
<text x="292.4" y="92">3</text>
<text x="295.9" y="90.2">DO(IO1)</text>
<text x="295.9" y="93.8">WP#(IO2)</text>
<text x="323.7" y="90.2">HOLD#orRESET#(IO3)</text>
<text x="354.1" y="93.8">CLK</text>
<text x="361.8" y="95.5">5</text>
<text x="361.8" y="92">6</text>
<text x="371.1" y="91.5">QSPI_SCLK</text>
<text x="371.1" y="95">QSPI_SD0</text>
<text x="21.9" y="96.8">QSPI_SCLK</text>
<text x="140.1" y="98.5">GPIO7</text>
<text x="347.8" y="97.3">DI(IO0)</text>
<text x="140.1" y="102.1">GPIO8</text>
<text x="140.1" y="105.6">GPIO9</text>
<text x="214.8" y="102.9" transform="rotate(-90 214.8 102.9)">3</text>
<text x="218.4" y="102.9" transform="rotate(-90 218.4 102.9)">2</text>
<text x="140.1" y="109.1">GPIO10</text>
<text x="140.1" y="112.6">GPIO11</text>
<text x="200.2" y="111.4">B4</text>
<text x="205.9" y="113.2">VBUS</text>
<text x="216.3" y="108.2" transform="rotate(-90 216.3 108.2)">SH</text>
<text x="219.2" y="113.2">VBUS</text>
<text x="219.8" y="108.2" transform="rotate(-90 219.8 108.2)">SH</text>
<text x="229.5" y="111.4">A9</text>
<text x="140.1" y="119.7">LED</text>
<text x="140.1" y="116.2">GPIO12</text>
<text x="200.2" y="114.9">B5</text>
<text x="200.2" y="118.5">B6</text>
<text x="205.9" y="116.7">CC2</text>
<text x="219.3" y="116.7">SBU1</text>
<text x="229.5" y="118.5">A7</text>
<text x="229.5" y="114.9">A8</text>
<text x="265.3" y="117.9">DN</text>
<text x="34.2" y="123.2">XIN</text>
<text x="140.1" y="123.2">GPIO14</text>
<text x="200.2" y="122">B7</text>
<text x="200.2" y="125.5">B8</text>
<text x="205.9" y="120.2">DP2</text>
<text x="205.9" y="123.8">DN2</text>
<text x="221.2" y="120.2">DN1</text>
<text x="221.6" y="123.8">DP1</text>
<text x="229.5" y="125.5">A5</text>
<text x="229.5" y="122">A6</text>
<text x="265.3" y="121.5">DP</text>
<text x="364.1" y="123.2">3P3</text>
<text x="34.2" y="130.3">XOUT</text>
<text x="200.2" y="129">B9</text>
<text x="205.9" y="127.3">SBU2</text>
<text x="205.9" y="130.8">VBUS</text>
<text x="219.2" y="130.8">VBUS</text>
<text x="221.6" y="127.3">CC1</text>
<text x="229.5" y="129">A4</text>
<text x="265.3" y="128.5">5V</text>
<text x="216.3" y="137.5" transform="rotate(-90 216.3 137.5)">SH</text>
<text x="219.8" y="137.5" transform="rotate(-90 219.8 137.5)">SH</text>
<text x="288.8" y="137.9">2</text>
<text x="308.9" y="134.3">4</text>
<text x="325.9" y="137.9">2</text>
<text x="345.9" y="134.3">4</text>
<text x="362.9" y="137.9">2</text>
<text x="382.9" y="134.3">4</text>
<text x="388.8" y="133.8">NEOPIXEL</text>
<text x="138.3" y="140.9">NEOPIXEL</text>
<text x="214.8" y="140.2" transform="rotate(-90 214.8 140.2)">0</text>
<text x="218.4" y="140.2" transform="rotate(-90 218.4 140.2)">1</text>
<text x="292.3" y="139.6">DOUGND</text>
<text x="329.4" y="139.6">DOUGND</text>
<text x="366.4" y="139.6">DOUGND</text>
<text x="34.2" y="147.9">RUN</text>
<text x="17.8" y="166.1">1</text>
<text x="21.3" y="164.3">1</text>
<text x="143.6" y="162">LED</text>
<text x="328.8" y="167.3">XIN</text>
<text x="17.8" y="176.7">1</text>
<text x="21.3" y="174.9">1</text>
<text x="270.6" y="174.4">XOUT</text>
<text x="21.3" y="185.5">1</text>
<text x="27.2" y="185">3P3</text>
<text x="17.8" y="187.3">1</text>
<text x="17.8" y="197.8">1</text>
<text x="21.3" y="196.1">1</text>
<text x="148.9" y="211.4">QSPI_SS_N</text>
<text x="190.2" y="211.9">1</text>
<text x="199.3" y="211.9">2</text>
<text x="213.2" y="211.9">1</text>
<text x="222.2" y="211.9">2</text>
<text x="228.2" y="211.4">RUN</text>
<text x="254.7" y="211.4">3P3</text>
<text x="190.2" y="219">3</text>
<text x="199.3" y="219">4</text>
<text x="213.2" y="219">3</text>
<text x="222.2" y="219">4</text>
<text x="267.1" y="218.5">3P3</text>
<text x="11.5" y="246.9" transform="rotate(-90 11.5 246.9)">GPIO2</text>
<text x="32.6" y="246.9" transform="rotate(-90 32.6 246.9)">GPIO3</text>
<text x="52" y="246.9" transform="rotate(-90 52 246.9)">GPIO4</text>
<text x="71.4" y="246.9" transform="rotate(-90 71.4 246.9)">GPIO5</text>
<text x="92.6" y="246.9" transform="rotate(-90 92.6 246.9)">GPIO6</text>
<text x="112" y="246.9" transform="rotate(-90 112 246.9)">GPIO7</text>
<text x="131.4" y="246.9" transform="rotate(-90 131.4 246.9)">GPIO8</text>
<text x="150.8" y="246.9" transform="rotate(-90 150.8 246.9)">GPIO9</text>
<text x="170.2" y="246.9" transform="rotate(-90 170.2 246.9)">GPIO10</text>
<text x="189.6" y="246.9" transform="rotate(-90 189.6 246.9)">GPIO11</text>
<text x="209" y="246.9" transform="rotate(-90 209 246.9)">GPIO12</text>
<text x="228.4" y="246.9" transform="rotate(-90 228.4 246.9)">GPIO14</text>
<text x="13.9" y="256">1</text>
<text x="22.9" y="256">2</text>
<text x="35" y="256">1</text>
<text x="44.1" y="256">2</text>
<text x="54.4" y="256">1</text>
<text x="63.5" y="256">2</text>
<text x="73.8" y="256">1</text>
<text x="82.9" y="256">2</text>
<text x="95" y="256">1</text>
<text x="104.1" y="256">2</text>
<text x="114.4" y="256">1</text>
<text x="123.5" y="256">2</text>
<text x="133.8" y="256">1</text>
<text x="142.9" y="256">2</text>
<text x="153.2" y="256">1</text>
<text x="162.3" y="256">2</text>
<text x="172.6" y="256">1</text>
<text x="181.7" y="256">2</text>
<text x="192" y="256">1</text>
<text x="201.1" y="256">2</text>
<text x="211.4" y="256">1</text>
<text x="220.5" y="256">2</text>
<text x="230.8" y="256">1</text>
<text x="239.9" y="256">2</text>
<text x="13.9" y="263.1">3</text>
<text x="22.9" y="263.1">4</text>
<text x="35" y="263.1">3</text>
<text x="44.1" y="263.1">4</text>
<text x="54.4" y="263.1">3</text>
<text x="63.5" y="263.1">4</text>
<text x="73.8" y="263.1">3</text>
<text x="82.9" y="263.1">4</text>
<text x="95" y="263.1">3</text>
<text x="104.1" y="263.1">4</text>
<text x="114.4" y="263.1">3</text>
<text x="123.5" y="263.1">4</text>
<text x="133.8" y="263.1">3</text>
<text x="142.9" y="263.1">4</text>
<text x="153.2" y="263.1">3</text>
<text x="162.3" y="263.1">4</text>
<text x="172.6" y="263.1">3</text>
<text x="181.7" y="263.1">4</text>
<text x="192" y="263.1">3</text>
<text x="201.1" y="263.1">4</text>
<text x="211.4" y="263.1">3</text>
<text x="220.5" y="263.1">4</text>
<text x="230.8" y="263.1">3</text>
<text x="239.9" y="263.1">4</text>
</g>
<g font-size="3.2">
<text x="350.6" y="26.7">2</text>
<text x="354.1" y="28.5">GND</text>
<text x="292.4" y="95.5">4</text>
<text x="295.9" y="97.3">GND</text>
<text x="200.2" y="107.9">B1</text>
<text x="229.5" y="107.9">A12</text>
<text x="205.9" y="109.6">GND</text>
<text x="220.7" y="109.6">GND</text>
<text x="198.2" y="132.6">B12</text>
<text x="205.9" y="134.3">GND</text>
<text x="220.7" y="134.3">GND</text>
<text x="229.5" y="132.6">A1</text>
<text x="308.9" y="137.9">3</text>
<text x="345.9" y="137.9">3</text>
<text x="382.9" y="137.9">3</text>
<text x="296.4" y="167.9">4</text>
<text x="315.4" y="167.9">3</text>
<text x="296.4" y="174.9">1</text>
<text x="315.4" y="174.9">2</text>
</g>
<g font-size="3.2" fill="#f00">
<text x="353.7" y="86.7">VCC</text>
<text x="361.8" y="84.9">8</text>
<text x="288.8" y="134.3">1</text>
<text x="292.3" y="136.1">VDD DIN</text>
<text x="325.9" y="134.3">1</text>
<text x="329.4" y="136.1">VDD DIN</text>
<text x="362.9" y="134.3">1</text>
<text x="366.4" y="136.1">VDD DIN</text>
</g>
<g font-size="2.8" fill="#00f">
<text x="61.7" y="53.5" transform="rotate(-90 61.7 53.5)">50</text>
<text x="65.2" y="53.5" transform="rotate(-90 65.2 53.5)">23</text>
<text x="72.3" y="53.5" transform="rotate(-90 72.3 53.5)">45</text>
<text x="77.6" y="53.5" transform="rotate(-90 77.6 53.5)">44</text>
<text x="84.6" y="53.5" transform="rotate(-90 84.6 53.5)">49</text>
<text x="88.2" y="53.5" transform="rotate(-90 88.2 53.5)">42</text>
<text x="91.7" y="53.5" transform="rotate(-90 91.7 53.5)">33</text>
<text x="95.2" y="53.5" transform="rotate(-90 95.2 53.5)">22</text>
<text x="98.7" y="53.5" transform="rotate(-90 98.7 53.5)">10</text>
<text x="102.3" y="51.9" transform="rotate(-90 102.3 51.9)">1</text>
<text x="107.6" y="53.5" transform="rotate(-90 107.6 53.5)">48</text>
<text x="112.9" y="53.5" transform="rotate(-90 112.9 53.5)">43</text>
<text x="63.1" y="62.4" transform="rotate(-90 63.1 62.4)">DVDD</text>
<text x="66.6" y="62.4" transform="rotate(-90 66.6 62.4)">DVDD</text>
<text x="86" y="63.5" transform="rotate(-90 86 63.5)">IOVDD</text>
<text x="89.5" y="63.5" transform="rotate(-90 89.5 63.5)">IOVDD</text>
<text x="93" y="63.5" transform="rotate(-90 93 63.5)">IOVDD</text>
<text x="96.6" y="63.5" transform="rotate(-90 96.6 63.5)">IOVDD</text>
<text x="100.1" y="63.5" transform="rotate(-90 100.1 63.5)">IOVDD</text>
<text x="103.6" y="63.5" transform="rotate(-90 103.6 63.5)">IOVDD</text>
<text x="118.4" y="65.5">USB_DM</text>
<text x="119" y="61.9">USB_DP</text>
<text x="130.6" y="60.6">47</text>
<text x="130.6" y="64.1">46</text>
<text x="73.6" y="70.6" transform="rotate(-90 73.6 70.6)">VREG_VOUT</text>
<text x="78.9" y="66.3" transform="rotate(-90 78.9 66.3)">VREG_IN</text>
<text x="108.9" y="67.1" transform="rotate(-90 108.9 67.1)">USB_VDD</text>
<text x="114.2" y="69" transform="rotate(-90 114.2 69)">ADC_AVDD</text>
<text x="46.2" y="76.4">56</text>
<text x="50.8" y="77.8">QSPI_SS</text>
<text x="121.1" y="76">GPIO0</text>
<text x="132.2" y="74.7">2</text>
<text x="46.2" y="81.7">53</text>
<text x="50.8" y="83.1">QSPI_SD0</text>
<text x="121.1" y="83.1">GPIO2</text>
<text x="121.1" y="79.6">GPIO1</text>
<text x="132.2" y="81.7">4</text>
<text x="132.2" y="78.2">3</text>
<text x="46.2" y="85.3">55</text>
<text x="46.2" y="88.8">54</text>
<text x="50.8" y="86.6">QSPI_SD1</text>
<text x="121.1" y="86.6">GPIO3</text>
<text x="132.2" y="88.8">6</text>
<text x="132.2" y="85.3">5</text>
<text x="46.2" y="92.3">51</text>
<text x="50.8" y="90.2">QSPI_SD2</text>
<text x="50.8" y="93.7">QSPI_SD3</text>
<text x="121.1" y="93.7">GPIO5</text>
<text x="121.1" y="90.2">GPIO4</text>
<text x="132.2" y="95.8">8</text>
<text x="132.2" y="92.3">7</text>
<text x="46.2" y="97.6">52</text>
<text x="50.8" y="99">QSPI_SCLK</text>
<text x="121.1" y="100.7">GPIO7</text>
<text x="121.1" y="97.2">GPIO6</text>
<text x="132.2" y="99.4">9</text>
<text x="121.1" y="107.8">GPIO9</text>
<text x="121.1" y="104.3">GPIO8</text>
<text x="130.6" y="106.4">12</text>
<text x="130.6" y="102.9">11</text>
<text x="119.6" y="111.3">GPIO10</text>
<text x="130.6" y="113.5">14</text>
<text x="130.6" y="110">13</text>
<text x="119.6" y="118.4">GPIO12</text>
<text x="119.6" y="114.8">GPIO11</text>
<text x="130.6" y="117">15</text>
<text x="46.2" y="124.1">20</text>
<text x="50.8" y="125.4">XIN</text>
<text x="119.6" y="125.4">GPIO14</text>
<text x="119.6" y="121.9">GPIO13</text>
<text x="130.6" y="124.1">17</text>
<text x="130.6" y="120.5">16</text>
<text x="46.2" y="131.1">21</text>
<text x="119.6" y="129">GPIO15</text>
<text x="130.6" y="131.1">27</text>
<text x="130.6" y="127.6">18</text>
<text x="50.8" y="132.5">XOUT</text>
<text x="119.6" y="136">GPIO17</text>
<text x="119.6" y="132.5">GPIO16</text>
<text x="130.6" y="134.7">28</text>
<text x="119.6" y="143.1">GPIO19</text>
<text x="119.6" y="139.5">GPIO18</text>
<text x="130.6" y="141.7">30</text>
<text x="130.6" y="138.2">29</text>
<text x="46.2" y="148.8">26</text>
<text x="119.6" y="146.6">GPIO20</text>
<text x="130.6" y="148.8">32</text>
<text x="130.6" y="145.2">31</text>
<text x="50.8" y="150.1">RUN</text>
<text x="119.6" y="153.7">GPIO22</text>
<text x="119.6" y="150.1">GPIO21</text>
<text x="130.6" y="155.8">35</text>
<text x="130.6" y="152.3">34</text>
<text x="119.6" y="160.7">GPIO24</text>
<text x="119.6" y="157.2">GPIO23</text>
<text x="130.6" y="159.3">36</text>
<text x="46.2" y="164.6">24</text>
<text x="50.8" y="166">SWCLK</text>
<text x="119.6" y="164.2">GPIO25</text>
<text x="130.6" y="162.9">37</text>
<text x="46.2" y="168.2">25</text>
<text x="50.8" y="169.5">SWD</text>
<text x="111.2" y="171.3">GPIO26_ADC0</text>
<text x="130.6" y="173.5">39</text>
<text x="130.6" y="169.9">38</text>
<text x="111.2" y="178.3">GPIO28_ADC2</text>
<text x="111.2" y="174.8">GPIO27_ADC1</text>
<text x="130.6" y="177">40</text>
<text x="111.2" y="181.9">GPIO29_ADC3</text>
<text x="130.6" y="180.5">41</text>
<text x="72.3" y="190.8" transform="rotate(-90 72.3 190.8)">19</text>
<text x="73.6" y="186.2" transform="rotate(-90 73.6 186.2)">TESTEN</text>
<text x="89.9" y="190.8" transform="rotate(-90 89.9 190.8)">57</text>
<text x="91.3" y="186.2" transform="rotate(-90 91.3 186.2)">GND</text>
</g>
</svg>
